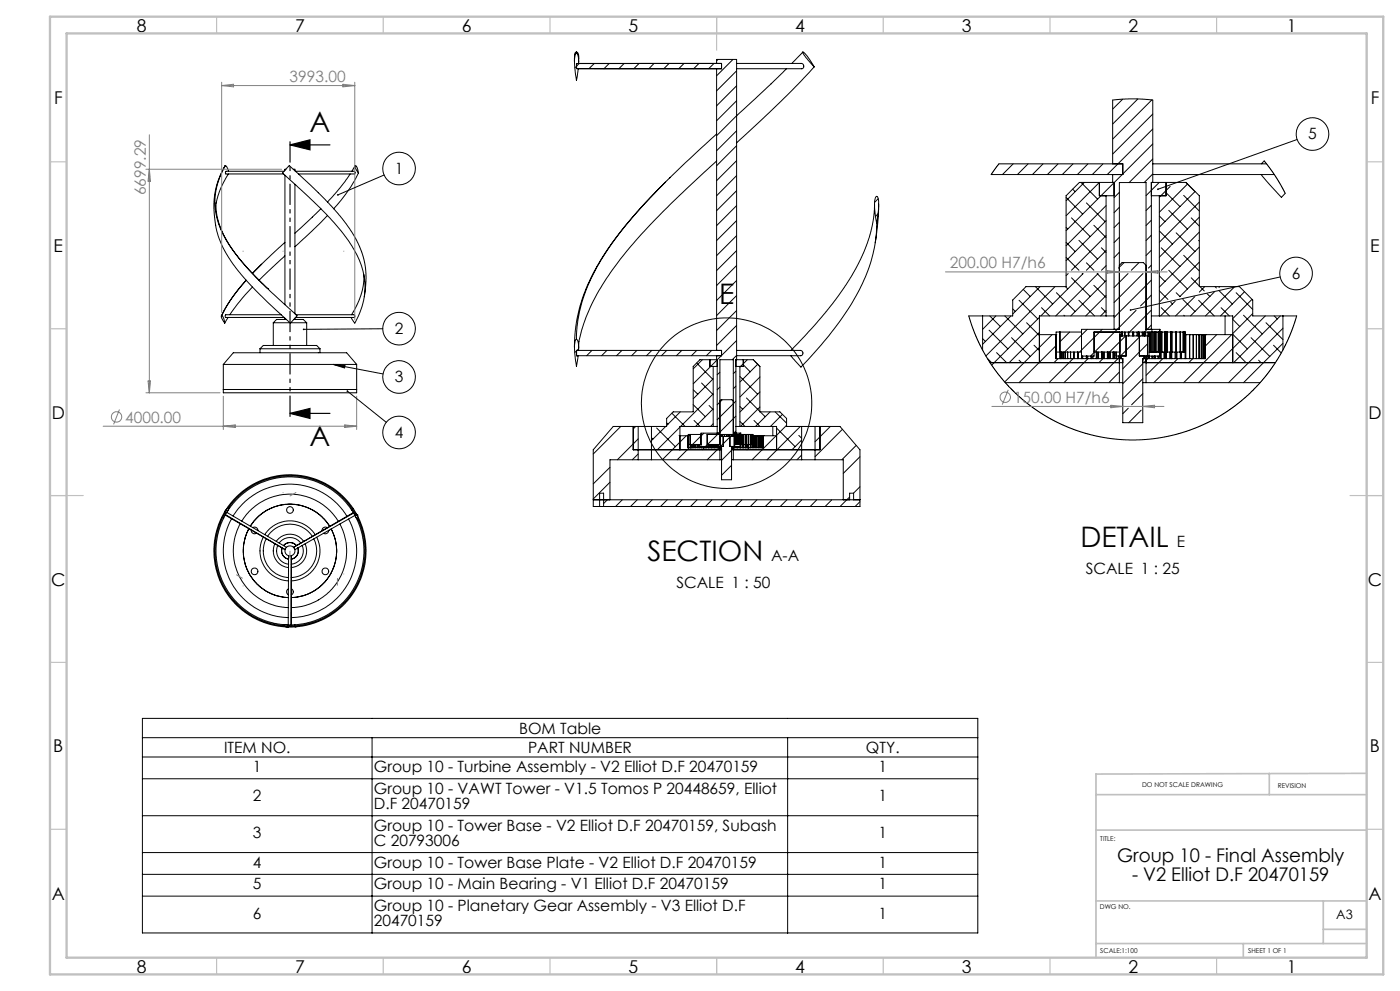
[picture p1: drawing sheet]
<svg xmlns="http://www.w3.org/2000/svg" width="420mm" height="297mm" viewBox="0 0 420 297" stroke-linecap="round" stroke-linejoin="round" font-family="sans-serif">
<g fill="none" stroke="#000" stroke-width=".3">
<path d="M172.9 15.6l-.5 .6-.1 2.1M172.9 15.6l.6 .6 .1 2.3M172.9 15.6v.4M172.9 16l-.4 .4-.2 1.6 .6 6.1 .6-3.5h-.5M172.9 16l.5 .6 .2 1.7v.7h-.6M173 19v1.6M173.6 19h42.9M173.7 19l-1.2 1.4M178.3 19l-1.6 1.6M182.7 19l-1.5 1.6M187.2 19l-1.5 1.6M191.7 19l-1.6 1.6"/>
<path d="M196.2 19l-1.5 1.6M200.7 19l-1.6 1.6M205.2 19l-1.6 1.6M209.7 19l-1.6 1.6M214.2 19l-1.6 1.6M215 19v-1.2h6v90M215.4 17.8l-.4 .4M216.5 19h-43.5M216.5 19v1.6M219.9 17.8l-4.9 4.9M221 19h19.4a.8 .8 0 0 1 .7 .8 .8 .8 0 0 1-.6 .8M240.8 15.6l-3.2 3.4"/>
<path d="M240.8 15.6l.5 .2 .7 .8 2.3 3.4-2.6-2.8zM173 20.6h43.5M173.5 20.6h43M215 20.6v84.4h1.5M221 21.2l-6 6M221 25.7l-6 6M221 30.2l-6 6M221 34.7l-6 6M221 39.2l-6 6M221 20.6h19.5M231.4 25.1h.1M231.4 25.1l-10.4 9.6"/>
<path d="M235.9 20.6l-4.5 4.5M244.3 20l-9.9 10.3-13.4 12.5M336.8 29.7l-3 3M341.3 29.7l-7.5 7.5M345.5 29.9l-11.7 11.8M345.8 34.2l-12 12M345.8 38.7l-13.6 13.6M67.5 49.6h.1a21 21 0 0 0 .9 23.4l3.3 4.5 3.8 4.4 13.5 12.8-2 2.1-6.9-6.4-6.3-6.3a33.1 33.1 0 0 1-9.2-16.8l-.5-4.8 .3-4.5 1-4zM67.6 49.6l.5 .4 .5 1.3M68.5 52.1a19.8 19.8 0 0 0-3.7 9.4l.2 2.6 .7 2.8 1 2.8 2 3.5 2.2 3.2 2.9 3.5 6.5 6.6M85.2 51.3h-17.4l-.2 .3 .1 .5h17.4M85.5 52.5v38.8"/>
<path d="M85.8 50.7h-.3v.3M88 50.7h.5v.5M88.5 55.2v38.8M88.7 51.3h17.6l.2 .4-.1 .4h-16.9M105.1 52.1l-2.8 3.9-4.1 4.5M106.5 49.7l-.9 1.6M106.5 49.6l.6 .6 .4 1.7-.8-1.4zM107.5 51.9l-.2 .4a44.7 44.7 0 0 1-7.2 10.3M115.2 52.5l-13.8 5.9M199.6 54.6l-6.9 7.1-5.4 6.3-4.6 6.2-3.7 5.8-2.9 5.7-2.1 5.9-1.3 6.3-.4 6.1M201 53.2l-.1 .1M215 48.3l-11.1 10.3a139.2 139.2 0 0 0-24.2 28.5 43.6 43.6 0 0 0-6.1 15.7v1.4"/>
<path d="M215 40.1l-10.3 9.6a145.1 145.1 0 0 0-24.5 28.5 45.8 45.8 0 0 0-7.3 23.5M221 43.7l-6 6M221 48.2l-6 5.9M221 52.6l-6 6.1M221 57.1l-6 6M262.8 59l.2-.2 .3 .3a17.6 17.6 0 0 1-.3 7.9 15.1 15.1 0 0 1-.3-7.9zM263.5 59.5l-1.1 1.1M304 49.1l-3.3 3.2M308.4 49.1l-3.2 3.2M312.9 49.1l-3.2 3.2M317.4 49.1l-3.2 3.2M319.8 59.2l5 5"/>
<path d="M321.8 56.7l.7 .7M321.9 49.1l-3.2 3.2M324.3 54.7l5 5M325.3 54.7l-5.5 5.5M326.4 49.1l-3.2 3.2M330.9 49.1l-3.2 3.2M331.8 58.7v36M334.2 58.7h-4.4v-4l-10 10M335.8 57.6l-1.6 1.6M336.8 49.1h-3v-19.1l4.7-.4 7.3 .4v24.7M336.8 49.1h-37.1l-2.3 3.2h39.4M336.8 52.1l-.1 .2"/>
<path d="M336.8 52.3h-3v2.4M336.8 49.1v3.2M345.8 43.1l-26 26M345.8 52.1l-2.5 2.6M345.8 47.7l-7.1 7M345.8 49.1h34.1M345.8 52.3h36.5M347.8 54.7l-4 3.9M347.8 58.7v36M349.8 57.7l4.2 4.2M349.8 54.7v4h-4.4M351 55.9l-3.2 3.2"/>
<path d="M351.2 54.7h.1M355.1 58.6l4.7 4.6M355.7 54.7l2.8 2.7M356.3 55.1l-8.5 8.5M358.5 57.4l-10.7 10.7M378.4 49.1l.9-.9 4.2 5.9 2.1 3.8-1.2 1.3-6-6.9M389.1 41.8l-41.7 14.9M85.5 72.6l-9.8 9.3 2.8-2.7M85.5 76.7l-7.8 7.3M96.3 62.6l-7.8 7.3M98.2 64.6l-9.7 9.3M221 61.6l-6 6"/>
<path d="M221 66.1l-6 6M221 70.6l-6 6M221 75.1l-6 6M221 79.6l-6 6M262.4 61.4l-.4 4.2-1.3 5.7-2.2 5.8-2.5 4.7-2.7 4.3-4.7 6.4-4 4.8-7.3 7.7M263 67a47.4 47.4 0 0 1-9.2 26.6 115.5 115.5 0 0 1-13.5 16.4l-3.1-3.4M263.4 64.1l-.7 .7M263.6 61.1l-.2 4.8-.8 6.8M319.8 77.1l3.9 3.9M319.8 72.6l2.7 2.8M319.8 68.2l.5 .4M321.5 65.3l5.6 5.6"/>
<path d="M323.7 72l5.6 5.6M325.9 60.8l5.6 5.6M325.9 78.8l2.3 2.2M328.2 67.5l3.6 3.7M330.4 74.3l1.4 1.4M331.8 75.1l-5.9 5.9M331.8 61.6l-12 12.1M331.8 66.1l-12 12M331.8 70.6l-10.3 10.4M331.8 79.6l-1.4 1.4M335.8 71.1l-1.6 1.6M335.8 66.6l-1.6 1.6"/>
<path d="M335.8 62.1l-1.6 1.6M335.8 75.6l-1.6 1.6M335.8 79.5l.8-.8h6.4l.8 .8M337.2 78.7l-1.6 1.7M341.7 78.7l-2.3 2.3M345.4 75l-1.6 1.6M345.4 79.5l-.9 .9M345.4 61.5l-1.6 1.6M345.4 66l-1.6 1.6M345.4 70.5l-1.6 1.6M347.8 69.2l4 4M347.8 64.7l1.7 1.7"/>
<path d="M348.4 74.3l5.6 5.6M350.6 63l5.6 5.6M352.8 69.8l5.7 5.6M355.1 76.5l4.7 4.7M357.4 65.3l2.4 2.5M359.6 72l.2 .2M359.8 60.6l-12 12M359.8 65.1l-12 12M359.8 69.6l-11.4 11.4M359.8 74l-12 12M359.8 78.6l-11.7 11.7M66.5 94.6v.6l.9 1.6"/>
<path d="M66.5 94.6l.6 .7 .3 1.5M68.4 95.1l-1 1.7M73.8 84l-4.2 5.2-3.2 5.5M73.9 84l-.3 .2a44.4 44.4 0 0 0-7.1 10.4M75.7 86l-3.1 3.4-3.7 4.9M80.3 86.5h.1M82 96.7h5M82 96.7v6.8M84.3 94.3h-16.6l-.1 .7 .1 .1h17.5M85.5 95.4v.3M85.9 95.7h-2.9l-1 1M87.2 96.7h4.8"/>
<path d="M88.1 95.7h2.9l1 1M88.5 95.4v.3M88.8 94.3h17.4l.3 .5-.2 .3h-17.6M92 96.7v6.8M109.1 82.2v2.8l-.7 3.2-1.1 2.7-1.8 3.4M109.3 88.9l.5-5.3-.2-3.9-1.1-4.1-2-4.5-3.5-5.1-3.4-4.1-6.3-6.3-6.6-6-1.9 2.3 11.2 10.4 5.1 5.4a29.6 29.6 0 0 1 8.4 17.3 21.3 21.3 0 0 1-3.1 11.8l-1.1-1.7M114.8 98.5l-23.7 .2M221 97.5l-6 6M221 84.1l-6 6M221 88.6l-6 6M221 93.1l-6 6M294.8 94.7h-4.2l1.4 4.1 1.9 4.5 2.5 4.5 3.5 4.9 3.2 3.6 4.2 3.9 3 2.3 3.6 2.3 3.9 2.1 4.1 1.8 4 1.3 3.8 .9 4.3 .6 4.7 .4 4.6-.1 4.6-.6 5-1 4-1.3 3.8-1.5 4.1-2.1 3.6-2.2 4-2.9 4.3-4 3.3-3.8 3.1-4.5 2.6-4.6 1.9-4.3 1.4-4.3h-4.1"/>
<path d="M294.8 94.7h9v-4.8l4-4h12v-27.2l4-4h10.4v44M294.8 94.7v10.2M296.7 99l5.7 5.6M296.9 94.7l3.2 3.2M298.8 94.7l-4 4M301.4 94.7l5.4 5.4M303.3 94.7l-8.5 8.5M303.8 92.6l.8 .7M305.7 90l5.6 5.6M307 86.7l2.1 2.2M308 96.7l3.8 3.9M310.6 85.9l5.2 5.2"/>
<path d="M311.8 95.1l-14.3 14.3M311.8 99.6l-9 9.1M312 85.9l-8.2 8.2M312.5 92.2l2.4 2.5M316.5 85.9l-20.7 20.8M316.9 87.7l5.6 5.6M317.9 99.5h-1.1v.8M317.9 99.5h.1M317.9 99.5v6M318 99.5h6.4M318 99.5v8M319.2 94.5l.2 .2"/>
<path d="M319.6 85.9l.7 .7M320.5 82l-.7 .6M320.9 99.5l-2.9 2.9M321.5 83.3l5.6 5.6M323.7 90l4.7 4.7M324.7 82l.1 .1M324.9 82l-12.7 12.7M326.2 98.7l-6.8 6.8M328.2 85.5l3.6 3.6M329.1 82l2.4 2.4M329.4 82l-12.7 12.7M330.4 92.2l1.4 1.4"/>
<path d="M330.7 98.7l-6.8 6.8M331.8 94.7h2.4M331.8 84.1l-10.6 10.6M331.8 88.6l-6.1 6.1M331.8 93.1l-1.6 1.6M331.8 94.7h-20v14M335.9 99.5v7.2M336.4 99.5v1.2M336.7 99.5v1.2M336.8 99.5v1.2M337.4 99.5v1.2M337.5 99.5v1.2"/>
<path d="M338.4 82l-4.2 4.2M338.5 99.5v1.2M338.7 99.5v1.2M339.8 99.5v1.2M339.9 99.5v1.2M340.1 99.5v1.2M340.8 93l-12.4 12.5M341.1 99.5v1.2M341.4 99.5v1.2M341.6 99.5v1.2M341.8 99.5v1.2M342.7 99.5v1.2"/>
<path d="M342.9 82l-8.7 8.7M342.9 99.5v1.2M343.3 99.5v1.2M343.4 99.5v1.2M343.7 99.5v1.2M344.3 99.5v1.2M344.6 99.5v1.2M344.9 99.5v6M345.1 99.5v6M345.4 94.7h2.4M345.4 93l-6.6 6.5M345.4 97.4l-2 2.1-.1 1.2"/>
<path d="M345.4 84l-11.2 11.2M345.4 88.4l-3.2 3.3M345.4 99.5v6M345.6 98.7v.8M345.7 99.5v6M346.1 99.5v6M346.3 99.5h.3M346.3 99.5v6M346.6 99.5h.3M346.6 99.5v6M346.9 99.5h.5M346.9 99.5v6"/>
<path d="M347.4 99.5h.3M347.4 99.5v6M347.7 99.5h.2M347.7 99.5v6M347.8 82.7l1.7 1.7M347.8 87.2l2.6 2.5M347.8 94.7h22v14M347.9 99.5h.4M347.9 99.5v6M347.9 98.7l.1 8h-4M347.9 98.7h-4.1v-44h-8v44h-11.4v8h3.8v-7.2h18.1M347.9 98.7v.8"/>
<path d="M348.3 99.5h.3M348.3 99.5v8M348.4 92.2l2.4 2.5M348.6 99.5h.8M348.6 99.5v6M349.4 99.5h.2M349.4 99.5v6M349.6 99.5v6M349.6 99.5h.1M349.7 99.5h.2M349.9 99.5h.3M349.9 99.5v8"/>
<path d="M350.2 99.5h1M350.2 99.5v6M350.6 81l5.6 5.6M351.2 99.5h.2M351.2 99.5v6M351.2 90.6l.6 .5M351.4 99.5h.2M351.4 99.5v6M351.6 99.5h1.1M351.6 99.5v6M352.6 90.3l-4.4 4.4M352.7 99.5h.2"/>
<path d="M352.7 99.5v6M352.8 87.7l1.2 1.2M352.9 99.5h1.1M352.9 99.5v6M354 99.5h.2M354 99.5v6M354.2 99.5h.7M354.2 99.5v6M354.9 89.7l3.6 3.6M354.9 99.5h.1M354.9 99.5v6M355 99.5h.5"/>
<path d="M355 99.5v6M355.1 94.5l.2 .2M355.5 99.5h.1M355.5 99.5v6M355.5 99.5v8M357.4 83.3l2.4 2.4M358.5 88.9l-5.8 5.8M359.6 90l4.7 4.7M359.8 83l-5.9 5.9M360 85.9l1.3 1.3M361.4 85.9l-1.6 1.7M362.1 88l.9 .9"/>
<path d="M364.3 87.5l-7.1 7.2M364.5 85.9l.4 .4M365.8 87.2l3.9 3.9M365.9 85.9l-.2 .2M366.3 92.2l2.5 2.5M367.5 94.7v5.6M369.8 95.7l2.1 2.2M370.2 86.1l-8.6 8.6M370.8 87.7l5 5M373.1 94.5l5.6 5.6M373.3 87.5l-7.2 7.2M375.6 89.7l-5.8 5.8"/>
<path d="M375.8 94l-6 6M379.6 94.7l-20 20M379.8 96.7l5.1 5.1M382.3 94.7l.9 .9M384.1 83l-44.9 9.9M384.1 94.7l-14 14M384.9 98.4l-16.3 16.3M384.9 94.7h-9.1v-4.8l-4-4h-12v-27.2l-4-4h-10.4v44M384.9 94.7v10.2M67 116.7h40zM67 109.2v8.5h40v-8.5M67 109.2h40"/>
<path d="M67 109.2l3-3.5h34l3 3.5M78 104.5h18M78 104.5l1-1h16l1 1M78 104.5v1.2M96 104.5v1.2M99.9 109.2l3.6 .3-.1 .8zM99.9 109.2l15 2.9M104.2 117.2l11.7 9.4M172.9 101.7l-.4 .5-.2 1.5 .6 6.1 .5-3.2h-.4M172.9 101.7h.1a3.9 3.9 0 0 1 .6 3.3h-.6M173 105h43.5M173 106.6h43.5"/>
<path d="M173 105v1.6M173.6 104.5l-1.2 1.2M177.6 105l-1.6 1.6M182.1 105l-1.6 1.6M186.6 105l-1.6 1.6M191.1 105l-1.6 1.6M195.5 105l-1.5 1.6M200 105l-1.6 1.6M204.5 105l-1.6 1.6M208 116.8l1.3 1.3M209 108.8l4.8 4.9M209 105l-1.6 1.6"/>
<path d="M210.5 114.8l3.5 3.5M210.7 107.8l-2.7 2.8M213 107.8v2h2.2M213.5 105l-1.6 1.6M214 118l-9.8 9.8M214 113.5l-6 6M214 109.8v18M216 111.5l-.8 .8M216 116l-.8 .8M216.5 106.5l-.1 .1M216.5 106.6h-1.5v1.2M216.5 105v1.6"/>
<path d="M216.7 119.8l-1.5 1.5M220.8 111.2l-.8 .8M220.8 115.7l-.8 .8M221 102.1l-13 12.9M221 105h19.1a.8 .8 0 0 1 .8 .8 .8 .8 0 0 1-.7 .8M221 106.5l-1.3 1.3M221 106.6h19.2M222 112.8l5.3 5.3M222 109.8v18M223 109.3l2.1 2.1M223 107.8v2h-2.2M223.9 119.3l4.1 4"/>
<path d="M224.2 107.8l-2.2 2.2M226.2 108.1l1.8 1.8M227.3 109.1l-5.3 5.4M228 113l-6 6M228 117.5l-6 6M294.8 101.5l.8 .8M296.2 107.4l1.3 1.3M297 108.7h39.8M299 105.7l3 3M301.6 114.7h34.2M303.5 101.2l5.6 5.6M305.7 107.9l.8 .8"/>
<path d="M310.2 103.5l1.6 1.6M311.8 100.3h4.9M315.6 100.3l-14.2 14.2M316.7 100.3h.1M316.7 100.3h.2M316.7 103.7l-11 11M316.7 100.3v7.2h20.1v19.2h6v-19.2h18.8v-7.2M316.9 100.3h.1M316.9 100.3v7.2M317 105.5h.9M317.4 107.5l-1.2 1.2M317.9 105.5h6.5"/>
<path d="M318.2 105.5v2M318.5 105.5v2M318.9 105.5v2M319.5 105.5v2M320.3 105.5v2M321.2 105.5v2M321.9 107.5l-7.2 7.2M322.2 105.5v2M323.3 105.5v2M323.4 105.5v2M324.6 106.7v.8M324.8 106.7v.8"/>
<path d="M325.9 106.7v.8M326 106.7v.8M326.3 106.7v.8M326.4 107.5l-7.2 7.2M327.4 106.7v.8M327.6 106.7v.8M327.9 106.7v.8M328.2 105.7l-1 1M328.2 105.5h7.7M328.9 105.5v2M329.3 105.5v2M329.6 105.5v2"/>
<path d="M330.5 105.5v2M330.6 105.5v2M330.7 105.5v2M330.9 107.5l-1.2 1.2M331 105.5v2M331.3 105.5v2M332.2 105.5v2M332.4 105.5v2M332.5 105.5v2M333.1 105.5v2M333.9 105.5v2M334.2 105.5v2"/>
<path d="M334.3 105.5v2M334.8 105.5v2M334.9 105.5v1.2h1M335 106.7v.8M335.4 107.5l-7.2 7.2M335.7 106.7v.8M335.7 106.7l.1 8M335.8 114.7h1M335.8 111.5l-3.1 3.2M335.9 106.7h.1M335.9 100.7h.1M335.9 100.3h.2"/>
<path d="M335.9 102.4l-3.1 3.1 .1 2M335.9 100.7h8.3M336 100.7v6M336.1 100.3h.1M336.1 100.3v.4M336.1 106.7v.8M336.2 100.3h.2M336.2 100.3v.4M336.2 106.7v.8M336.4 106.7v.8M337.7 100.7l-1.7 1.7M337.8 100.7v6h-1.8"/>
<path d="M341.8 100.7v6h2.4M342.2 100.7l-6 6M342.8 114.7h1M342.8 109l-6 6M342.8 113.5l-6 6M342.8 118l-3.3 3.3M342.8 108.7h39.8M343.2 106.7v.8M343.7 106.7v.8M343.8 107.5v7.2M343.8 114.7h34.2M344 106.7v.8"/>
<path d="M344.2 100.7h.5v6h-.5M344.2 103.1l-7.4 7.4M344.2 100.7v6M344.3 106.7v.8l-1.2 1.2M344.5 106.7v.8M344.7 105.5h.2M344.8 106.7v.8M344.9 105.5h.2M345.1 105.5h.3M345.4 105.5h.3M345.5 106.7v.8M345.7 105.5h.4"/>
<path d="M345.8 106.7v.8M346.1 105.5h.2M346.2 106.7v.8M346.3 105.5h.3M346.4 106.7v.8M346.5 106.7v.8M346.6 106.7v.8M346.6 105.5h.3M346.9 105.5h.5M347.4 106.7v.8M347.4 105.5h.3M347.7 106.7v.8"/>
<path d="M347.7 105.5h.2M347.9 105.5h.7M348.1 105.5v2M348.6 105.5h.8M348.8 107.5l-5 5M349.2 105.5v2M349.4 105.5h.2M349.5 105.5v2M349.6 105.5h.1M349.7 105.5h.5M349.8 105.5v2M350.2 105.5h1"/>
<path d="M350.9 105.5v2M351.2 105.5h.2M351.2 105.5v2M351.4 105.5h.2M351.4 105.5v2M351.5 105.5v2M351.6 105.5h1.1M352.5 105.5v2M352.7 105.5h.2M352.8 105.5v2M352.9 105.5h1.1M353 105.5v2"/>
<path d="M353.3 107.5l-7.2 7.2M354 105.5h.2M354.1 105.5v2M354.2 105.5h.7M354.4 105.5v2M354.9 105.5h.1M355 105.5h.5M355.6 100.3h.1M355.7 100.3h1.2M355.7 100.3h.1M355.7 100.3v7.2M356.9 100.3h.1"/>
<path d="M356.9 100.3v7.2M356.9 100.3h1.1M357.8 107.5l-1.2 1.2M358 100.3h.9M358 100.3h.1M358 100.3v7.2M358.9 100.3h.8M358.9 100.3h.1M358.9 100.3v7.2M359.7 100.3h.7M359.7 100.3h.1M359.7 100.3v7.2"/>
<path d="M360.4 100.3h.5M360.4 100.3h.1M360.4 100.3v7.2M360.9 100.3h.4M360.9 100.3h.1M360.9 100.3v7.2M361.3 100.3h.1M361.3 100.3v7.2M361.3 100.3h.2M361.5 100.3h.1M361.5 100.3h8.3M361.5 100.3v7.2"/>
<path d="M361.6 100.3h.1M365 100.3l-3.4 3.4M369.5 100.3l-14.4 14.4M369.8 100.2l4.4 4.4M370.8 105.7l3 3M375.3 101.2l5.6 5.6M377.6 107.9l.7 .8M382.1 103.5l2.3 2.3M384.9 102.9l-11.8 11.8M186.2 127.8l-8.2 8.3M190 127.8v7h26.5M190 134.7l.1 .1"/>
<path d="M190.7 127.8l-.7 .7M191.5 137.8h3.9M191.5 127.8h3.9M191.5 131.5l-6.3 6.3M191.5 136.1l-1.8 1.7M191.5 127.8h-7.5l-6 7v17h1.9M191.5 137.8h-8.5v12M191.5 127.8v10M195.4 131.2l.5 .4M195.4 127.8h4.6v-2.4l2-2h6v-13.6l2-2h5.2v22M195.4 137.8h20.6M195.4 127.8v10"/>
<path d="M197 128.3l5.6 5.6M199.7 127.8l-4.3 4.2M200 126.7l.4 .4M201.5 123.8l4 4M203.7 130.5l.3 .2M204 128l-6.8 6.8M204 130.6h2.4M204.1 123.4l-4.1 4.1M205.9 130.6l-7.2 7.2M206.4 130.6h.1M206.4 130.6v3.6h10.1v9.6h3v-9.6h9.4v-3.6M206.5 130.6h.1"/>
<path d="M206.5 130.6v3.6M206.6 133.2h.4M206.8 134.2l-3.6 3.6M207 130.2h-.5v.4M207 130.2h.1M207 133.2h3.3M207 130.2v3M207.1 130.2h3.2M207.1 130.2v4M207.2 133.2v1M207.3 133.2v1M207.5 133.2v1"/>
<path d="M207.9 133.2v1M208 121.3l3.6 3.6M208.2 126l1.8 1.8M208.2 133.2v1M208.7 133.2v1M209.2 133.2v1M209.7 133.2v1M209.8 133.2v1M210.4 133.8v.4M210.5 133.8v.4M211 133.8v.4M211.2 129.8l-3.4 3.4"/>
<path d="M211.2 133.8v.4M211.3 134.2l-.6 .6M211.7 133.8v.4M211.8 133.8v.4M211.9 133.8v.4M212 133.8v.4M212.2 133.3l-.5 .5M212.5 133.2v1M212.7 121.5l1.3 1.3M212.7 133.2v1M212.9 133.2v1M213.3 133.2v1"/>
<path d="M213.4 133.2v1M213.6 133.2v1M213.7 133.2v1M214 127.8h1.2M214 122.5l-5.3 5.3M214 127l-.8 .8M214 127.8h-10v7M214.2 133.2v1M214.3 133.2v1M214.5 133.2v1M214.6 133.2v1M215.1 133.2v1"/>
<path d="M215.2 133.2v1M215.5 133.2l-.1 1M215.6 133.8v.4M215.8 134.2l-3.6 3.6M215.9 133.8v.4M216 137.8h.5M216 134.2v3.6M216 120.2l.4-.4h3.2l.4 .4M216 130.6h.1M216 130.2v3h-3.8M216 130.8h4.2M216 130.8h.1"/>
<path d="M216.1 130.6h.1M216.1 130.6v3.6M216.2 130.6h.1M216.2 130.6v.2M216.3 130.2v.6M216.3 133.8v.4M216.4 130.2v.6M216.5 130.2v.6M216.7 130.2v.6M216.8 130.2v.6M217 130.8v3h-1.5M217.3 130.2v.6"/>
<path d="M217.4 130.2v.6M217.9 130.2v.6M218 130.2v.6M218.1 130.2v.6M218.6 130.2v.6M218.8 130.2v.6M218.9 130.2v.6M219 130.2v3.6h1.2M219.1 130.8l-3 3 .1 .4M219.4 130.2v.6M219.5 137.8h.5M219.5 139.4l-3 3"/>
<path d="M219.5 135l-3 3M219.5 130.2v.6M219.7 130.2v.6M219.7 133.8v.4M219.9 130.2v.6M219.9 133.8v.4M220 134.2v3.6M220 137.8h20.5M220 133.8v.4M220.1 133.8h.1M220.1 133.8h1.9M220.2 130.8h.2l.1 3.4"/>
<path d="M220.2 133.8h.2M220.2 130.8v3M220.2 133.8v.4l-.6 .6M220.2 130.2v.6M220.3 133.8v.4M220.4 130.2v.6M220.4 133.2h.1M220.5 133.8v.4M220.5 133.2h.1M220.5 130.2v3M220.6 133.2h.2M220.6 130.2v3"/>
<path d="M220.8 127.8h1.2M220.8 133.2h.1M220.8 120.2l-5.6 5.6M220.8 124.7l-8.5 8.5M220.8 129.2l-1.1 1v.6M220.8 130.2v3M220.8 133.8v.4M220.9 129.8v3.4M220.9 133.2h.2M221 133.8v.4M221.1 133.2h.1M221.1 130.2v3"/>
<path d="M221.2 133.8v.4M221.2 130.2h.2M221.2 133.2h.2M221.2 130.2v3M221.3 133.8v.4M221.4 130.2h.1M221.4 133.2h.1M221.4 130.2v3M221.5 130.2h.3M221.5 133.2h.3M221.5 130.2v3M221.8 133.8v.4"/>
<path d="M221.8 130.2h.1M221.8 133.2h.1M221.8 130.2v3M221.9 133.8v.4M221.9 130.2h.1M221.9 133.2h.1M221.9 130.2v3M222 126.3l1.5 1.5M222 121.8l.8 .9M222 127.8h11v7M222 130.2h.2M222 133.2h.4"/>
<path d="M222 130.2v3M222 129.8h.1M222 129.8h-2v-22h-4v22h-5.7v4h1.9v-3.6h9M222 129.8l.1 4.4M222.1 133.2v1M222.2 130.2h.2M222.2 130.2v4M222.4 130.2h.3M222.4 133.2h.3M222.4 130.2v3M222.7 133.2v1M222.7 130.2h.2"/>
<path d="M222.7 133.2h.2M222.7 130.2v3M222.8 133.2v1M222.9 130.2h.1M222.9 133.2h.1M222.9 130.2v3M222.9 133.2h.3M223 133.2v1M223 130.2h.2M223 130.2v4M223.2 133.2h.7M223.2 130.2h.5"/>
<path d="M223.2 130.2v3M223.5 133.2v1M223.7 130.2h.1M223.7 130.2v4M223.8 130.2h.1M223.8 130.2v4M223.9 130.2h.5M223.9 133.2h.5M223.9 130.2v3M224.3 133.2v1M224.4 130.2h.1M224.4 133.2h.7"/>
<path d="M224.4 130.2v3M224.5 133.2v1M224.5 130.2h.6M224.5 130.2v4M224.7 134.2l-.6 .6M225.1 130.2h.1M225.1 130.2v4M225.1 130.2h.4M225.1 133.2h.4M225.1 130.2v3M225.2 133.2v1M225.3 133.2v1"/>
<path d="M225.5 130.2h.1M225.5 133.2h.1M225.5 130.2v3M225.6 130.2h.2M225.6 133.2h.2M225.6 130.2v3M225.8 130.2h.1M225.8 133.2h.1M225.8 130.2v3M225.8 130.2v4M225.8 130.6h.1M225.9 130.6h.6"/>
<path d="M225.9 130.6h.1M225.9 130.6v3.6M226.2 126l1.8 1.8M226.5 130.6h.5M226.5 130.6h.1M226.5 130.6v3.6M227 130.6h.5M227 130.6h.1M227 130.6v3.6M227.5 130.6h.1M227.5 130.6v3.6M227.5 130.6h.4"/>
<path d="M227.9 130.6h.3M227.9 130.6h.1M227.9 130.6v3.6M228 122l-5.9 5.8M228.1 123.4l1.5 1.5M228.2 130.6h.1M228.2 130.6v3.6M228.3 130.6h.2M228.3 130.6v3.6M228.5 130.6h.2M228.5 130.6h.1M228.5 130.6v3.6"/>
<path d="M228.7 130.6h.1M228.7 130.6v3.6M228.8 130.6h.1M228.8 130.6h4.2M228.8 130.6v3.6M228.9 130.6h.1M231 123.4l-4.3 4.4M231.8 127.8v2.8M232.6 123.4l3.4 3.4M232.8 130.6l-7.2 7.2M233 128.3l5.5 5.6M234.7 124.2l-3.6 3.6"/>
<path d="M236 127.5l-3 3M239.6 130.5l.9 .8M240.1 127.8l-10 10M240.5 137.8h4M240.5 127.8h4M240.5 131.9l-2.9 2.9M240.5 136.4l-1.4 1.4M240.5 127.8v10M240.5 127.8h-4.5v-2.4l-2-2h-6v-13.6l-2-2h-5.2v22M244.5 127.8h7.5l6 7v17h-76.9M244.5 137.8h8.5v12M244.5 127.8v10"/>
<path d="M244.6 127.8l-.1 .1M245.9 127.8h.1M246 127.8v7h-26.5M249.1 127.8l-4.6 4.6M252.7 128.7l-8.2 8.2M256.9 133.5l-4.3 4.3M258 136.9l-5 5M338.5 122.3l-1.7 1.7M342.3 122.9l-3.7 3.8M66.5 155v.1M67.1 155.2v.1M67.6 154.4l17.9 10.3"/>
<path d="M67.6 153.7a22.5 22.5 0 0 0 17.2 33.8M67.6 153h.1M67.6 153l-2.1 4.4-.8 2.6-.5 3.2a22.8 22.8 0 0 0 22 24.7M67.6 153v.1M67.6 154.2l17.9 10.5M67.7 153l1.6-2.3 1.6-1.8 2.8-2.4 2.5-1.5a22.9 22.9 0 0 1 30.9 9.4v-.1M68.1 153.6l17.8 10.4M68.2 153.3l-.6 1a22.2 22.2 0 0 0 18.5 33M68.2 153.2l2.5-3.2 3-2.7a22.2 22.2 0 0 1 32.9 7.4M68.7 152l-1.1 1.1v.6M68.7 152l-.5 1.4-.6 .3M68.7 152a22.5 22.5 0 0 1 37.9 2"/>
<path d="M69.5 155.5a20 20 0 0 0 17 29.6M69.9 154.7a20 20 0 0 1 34.2 0M72.1 157a17 17 0 0 0 14.4 25.1M72.5 156.2a17 17 0 0 1 29 0M74.6 158.5a14 14 0 0 0 11.9 20.6M75.1 157.7a14 14 0 0 1 23.8 .1M75.4 158.9l.1 .6 .5 .4 .9-.1M75.8 158.1h1.1l.5 .9M98.2 158.1l-.4-.1-.8 .1-.4 1M98.6 159h.1M98.6 159l-.1 .4-.5 .5-.9-.1M99.3 158.5a14 14 0 0 1-11.9 20.6 14 14 0 0 0 11.9-20.6z"/>
<path d="M102 157a17 17 0 0 1-14.6 25.1M104.6 155.5a20 20 0 0 1-17.2 29.6M105.4 152.7l.1 .2M105.9 152.4h.1M105.9 152.3v.1M106 153.6l-17.9 10.4 18-10.2M106.5 154.5l-18.1 10.2M106.6 154l.5 .4 .4 1.4M106.6 154l-.1 .4 .2 .5 .8 .9M106.6 154.8l1.6 3.7 .8 4.2a22.2 22.2 0 0 1-22.9 24.6M107.1 154.4l1.3 2.9 .9 2.8 .4 2.8 .1 2.9a22.8 22.8 0 0 1-23.6 22.1h.2M107.1 154.4h.1"/>
<path d="M107.5 155.8a22.6 22.6 0 0 1-20.7 31.8M178 149.8h80M179.9 151.8h1.2M179.9 151.8v-4h1.2v4M182.2 149.8l-1.1 1.1M183 144.5l-5 5M183 140l-5 5M186.7 149.8l-2 2M191.2 149.8l-2 2M195.7 149.8l-2 2M200.2 149.8l-2 2M204.6 149.8l-2 2"/>
<path d="M209.1 149.8l-1.9 2M213.6 149.8l-2 2M218.1 149.8l-2 2M222.6 149.8l-2 2M227.1 149.8l-2 2M231.6 149.8l-2 2M236.1 149.8l-2 2M240.6 149.8l-2.1 2M245 149.8l-1.9 2M249.6 149.8l-2.1 2M254.9 149l-2.9 2.8M256.1 147.8v2"/>
<path d="M256.1 147.8h-1.2v2M258 145.9l-2 1.9M258 150.4l-1.5 1.4M79 161l-.8 2.2-.2 2.6 .4 1.9 .8 1.9 1.4 1.9 1.7 1.3 2.1 .9 2.1 .4M79.4 160.2l1.4-1.6 1.7-1.3 2.4-1 2.6-.2 1.6 .2 2.2 .9 1.6 1.1 1.7 2M79.9 161.5l-.7 1.7-.2 2.3 .3 1.9 .7 1.7 1.3 1.7 1.5 1.1 1.9 .9 1.8 .3M80.3 160.7l1.7-1.8 1.5-1 1.8-.6 1.9-.2 1.9 .3 1.5 .6 1.8 1.2 1.3 1.6M82.5 163l-.4 1-.1 1.4 .6 2.1 .7 1 1.1 .9 2.2 .7M82.9 162.2l1.5-1.4 1.7-.6 1-.1 2.4 .7 1.6 1.5M83.3 163.5l-.3 1.7 .5 1.9 1.4 1.5 1.7 .5M83.7 162.7l1.7-1.3 1.9-.3 1.5 .4 1.4 1.3M84.6 164.2l-.1 1.2 .3 .9 .7 .8 1.1 .5-1-.4-.8-.8-.3-1.1z"/>
<path d="M85.2 163.4l.7-.6 1.2-.2 .9 .2 .9 .7-.7-.6-1.1-.3-1.2 .3zM86.5 176.5l-.4 .3-.1 .6 .5 .9M86.6 166.5l-.1 20.8M87.4 176.5l.6 .7-.1 .6-.5 .5M89.3 164.2l.2 1-.4 1.2-.7 .8-1 .4 .8-.3 .9-.9 .4-1.2zM90.6 163.5l.4 1.9-.6 1.8-.6 .8-1.1 .7-1.3 .4M91.5 163l.5 2.2-.5 2.2-.8 1-1.2 1-2.1 .7M94.1 161.5l.7 1.9 .2 1.9-.4 2.3-.7 1.5-1.3 1.7-1.4 1.1-1.9 .9-1.9 .3M95 161l.8 2.5 .2 2.1-.3 1.6-.9 2.4-1.3 1.7-1.8 1.5-2.4 1-1.9 .3M84.8 187.5l1.3 .4 .7-.3M84.8 187.5l1.6-.2 .4 .3M86.2 187.9h.1"/>
<path d="M87.3 187.3l.1-20.8v20.8M88.3 187.3h.2M88.5 187.9h.1M88.6 187.9h.1M42.7 215.3h250.6v64.3h-250.6zM42.7 221.1h250.6M42.7 226.9h250.6M42.7 233.4h250.6M111.6 221.1v58.5M236.3 221.1v58.5M42.7 244.5h250.6M42.7 255.5h250.6"/>
<path d="M42.7 262h250.6M42.7 268.6h250.6"/>
<circle cx="119.7" cy="50.5" r="4.9"/>
<circle cx="393.7" cy="40.2" r="4.9"/>
<circle cx="119.7" cy="98.5" r="4.9"/>
<circle cx="388.8" cy="82" r="4.9"/>
<circle cx="119.7" cy="113" r="4.9"/>
<circle cx="119.7" cy="129.6" r="4.9"/>
<circle cx="218" cy="120.8" r="25.6"/>
<circle cx="87" cy="152.8" r="1"/>
<circle cx="76.4" cy="171.2" r="1"/>
<circle cx="87" cy="165.1" r="1.51"/>
<circle cx="97.6" cy="171.2" r="1"/>
</g>
<g fill="none" stroke="#808080" stroke-width=".3">
<path d="M66.5 24.7v68.9M66.5 25.6h39.9M66.5 25.6l3.6-.3v.7zM102.9 25.3l3.5 .3-3.5 .4zM106.4 24.7v71.1M43.8 50.7h40.7M44.8 40.4v77.3M44.8 50.7l.4 3.6h-.8zM73 75.2l-.2 .2M84.9 75.2l.1 .2M103.1 75.2l.1 .2M283.6 81.5h66.6"/>
<path d="M332.2 81.1l3.6 .4-3.6 .4zM343.8 81.5l3.6-.4v.8zM43.8 117.7h22.2M44.4 114.2h.8l-.4 3.5zM67 118.7v10M107 118.7v10M302.5 116.8l-1.8 4.5M30.9 127.7h76.1M35.8 122.7l-1.7 4.5M67 127.7l3.6-.4v.8zM103.4 127.3l3.6 .4-3.6 .4zM297.6 121.8h51.6"/>
<path d="M333.3 121.5l3.5 .3-3.5 .4zM342.8 121.8l3.6-.3v.7zM85 147.6l-.1 .2M88.9 147.6l-2 1.1M70.9 172.2l1.9 1.2M72.8 175.6h.2M87 165.1v2.3M101.2 173.2v2.3M103.1 171.9l.1 .2"/>
<circle cx="301.6" cy="119" r="1.55"/>
<circle cx="34.9" cy="125" r="1.56"/>
</g>
<path d="M87 43.4l6-1.5v3zM87 43.4h12M87 123.9l6-1.5v3zM87 123.9h12" fill="none" stroke="#000" stroke-width=".35"/>
<path d="M87 41.4v84.5" fill="none" stroke="#000" stroke-width=".35" stroke-dasharray="6.3 1.3 1.3 1.3 1.3 1.3" stroke-dashoffset="-1" stroke-linecap="butt"/>
<g fill="none" stroke="#c0c0c0" stroke-width=".35">
<path d="M65 5v5M115 5v5M165 5v5M215 5v10M265 5v5M315 5v5M365 5v5M15 48.5h5M410 48.5h5M15 98.5h5M410 98.5h5M15 148.5h10"/>
<path d="M405 148.5h10M15 198.5h5M410 198.5h5M15 248.5h5M410 248.5h5M65 287v5M115 287v5M165 287v5M215 287v5M265 287v5M315 287v5M365 287v5"/>
</g>
<path d="M328.8 238.2h81.2M380.8 231.8v6.4M410 231.8l-81.2 .2v55M328.8 248.8h81.2M328.8 270h81.2M397 270v12.8M397 278.5h13M328.8 282.8h81.2M373 282.8v4.2" fill="none" stroke="#c0c0c0" stroke-width=".5"/>
<path d="M15 5h400v287h-400zM20 10h390v277h-390z" fill="none" stroke="#c0c0c0" stroke-width=".7"/>
<g fill="#000">
<path d="M87 43.4l6-1.5v3zM87 123.9l6-1.5v3z"/>
<path d="M101.2 58.2l-.1 .2h.3l-.3 .1a.26 .26 0 0 0 .4 .1 .26 .26 0 0 0 .1-.3 .26 .26 0 0 0-.4-.1zM90.9 98.5l-.1 .2h.3h-.3a.26 .26 0 0 0 .3 .3 .26 .26 0 0 0 .2-.4 .26 .26 0 0 0-.4-.1zM99.9 109.2l3.6 .3-.1 .8zM104.1 117l.1 .2-.2-.1a.25 .25 0 0 0 .2 .4 .25 .25 0 0 0 .3-.3 .25 .25 0 0 0-.4-.2z"/>
<path d="M347.2 56.6l-.1 .2 .3-.1-.3 .1a.26 .26 0 0 0 .4 .2 .26 .26 0 0 0 .1-.4 .26 .26 0 0 0-.4 0zM339.1 92.7l-.2 .3 .3-.1-.3 .1a.26 .26 0 0 0 .3 .2 .26 .26 0 0 0 .2-.4 .26 .26 0 0 0-.3-.1z"/>
</g>
<g font-size="8.5">
<text x="92.8" y="39.6">A</text>
<text x="215.7" y="91">E</text>
<text x="92.8" y="133.5">A</text>
<text x="324.1" y="163.9">DETAIL</text>
<text x="194.2" y="168.1">SECTION</text>
</g>
<g font-size="5.6">
<text x="335.2" y="258.4">Group 10 - Final Assembly</text>
<text x="339.6" y="264">- V2 Elliot D.F 20470159</text>
</g>
<g font-size="5.3">
<text x="41" y="9.5">8</text>
<text x="88.5" y="9.5">7</text>
<text x="138.5" y="9.5">6</text>
<text x="188.5" y="9.5">5</text>
<text x="238.5" y="9.5">4</text>
<text x="288.5" y="9.5">3</text>
<text x="338.5" y="9.5">2</text>
<text x="386" y="9.5">1</text>
<text x="16.2" y="31.2">F</text>
<text x="411.2" y="31.2">F</text>
<text x="16.1" y="75.5">E</text>
<text x="411.1" y="75.5">E</text>
<text x="15.5" y="125.5">D</text>
<text x="410.5" y="125.5">D</text>
<text x="15.4" y="175.5">C</text>
<text x="410.4" y="175.5">C</text>
<text x="16" y="225.5">B</text>
<text x="411" y="225.5">B</text>
<text x="15.5" y="269.7">A</text>
<text x="410.5" y="269.7">A</text>
<text x="41" y="291.5">8</text>
<text x="88.5" y="291.5">7</text>
<text x="138.5" y="291.5">6</text>
<text x="188.5" y="291.5">5</text>
<text x="238.5" y="291.5">4</text>
<text x="288.5" y="291.5">3</text>
<text x="338.5" y="291.5">2</text>
<text x="386" y="291.5">1</text>
</g>
<g font-size="4.7" fill="#808080">
<text x="86.9" y="24.6">3993.00</text>
<text x="43.8" y="58.5" transform="rotate(-90 43.8 58.5)">6699.29</text>
<text x="284.9" y="80.5">200.00 H7/h6</text>
<text x="304.2" y="120.7">150.00 H7/h6</text>
<text x="37.5" y="126.6">4000.00</text>
</g>
<g font-size="4.7">
<text x="392.5" y="41.8">5</text>
<text x="118.4" y="52.1">1</text>
<text x="387.5" y="83.6">6</text>
<text x="118.4" y="100.1">2</text>
<text x="118.4" y="114.6">3</text>
<text x="118.4" y="131.2">4</text>
<text x="353" y="163.9">E</text>
<text x="231.3" y="168.1">A-A</text>
<text x="325.7" y="172.1">SCALE 1 : 25</text>
<text x="202.9" y="176.3">SCALE 1 : 50</text>
<text x="155.7" y="219.9">BOM Table</text>
<text x="67.2" y="225.7">ITEM NO.</text>
<text x="158.4" y="225.7">PART NUMBER</text>
<text x="259.8" y="225.7">QTY.</text>
<text x="75.9" y="231.4">1</text>
<text x="112.1" y="231.4">Group 10 - Turbine Assembly - V2 Elliot D.F 20470159</text>
<text x="263.5" y="231.4">1</text>
<text x="112.1" y="237.9">Group 10 - VAWT Tower - V1.5 Tomos P 20448659, Elliot</text>
<text x="75.9" y="240.2">2</text>
<text x="112.1" y="242.4">D.F 20470159</text>
<text x="263.5" y="240.2">1</text>
<text x="75.9" y="251.2">3</text>
<text x="112.1" y="248.9">Group 10 - Tower Base - V2 Elliot D.F 20470159, Subash</text>
<text x="263.5" y="251.2">1</text>
<text x="112.1" y="253.5">C 20793006</text>
<text x="75.9" y="260">4</text>
<text x="112.1" y="260">Group 10 - Tower Base Plate - V2 Elliot D.F 20470159</text>
<text x="263.5" y="260">1</text>
<text x="75.9" y="266.5">5</text>
<text x="112.1" y="266.5">Group 10 - Main Bearing - V1 Elliot D.F 20470159</text>
<text x="263.5" y="266.5">1</text>
<text x="75.9" y="275.3">6</text>
<text x="112.1" y="273.1">Group 10 - Planetary Gear Assembly - V3 Elliot D.F</text>
<text x="263.5" y="275.3">1</text>
<text x="112.1" y="277.6">20470159</text>
</g>
<text font-size="3.9" x="400.9" y="275.5">A3</text>
<g font-size="2">
<text x="342.6" y="236">DO NOT SCALE DRAWING</text>
<text x="383.3" y="236.2">REVISION</text>
<text x="330.1" y="251.9">TITLE:</text>
<text x="330" y="272.5">DWG NO.</text>
<text x="330.1" y="285.6">SCALE:1:100</text>
<text x="374.5" y="285.6">SHEET 1 OF 1</text>
</g>
</svg>
